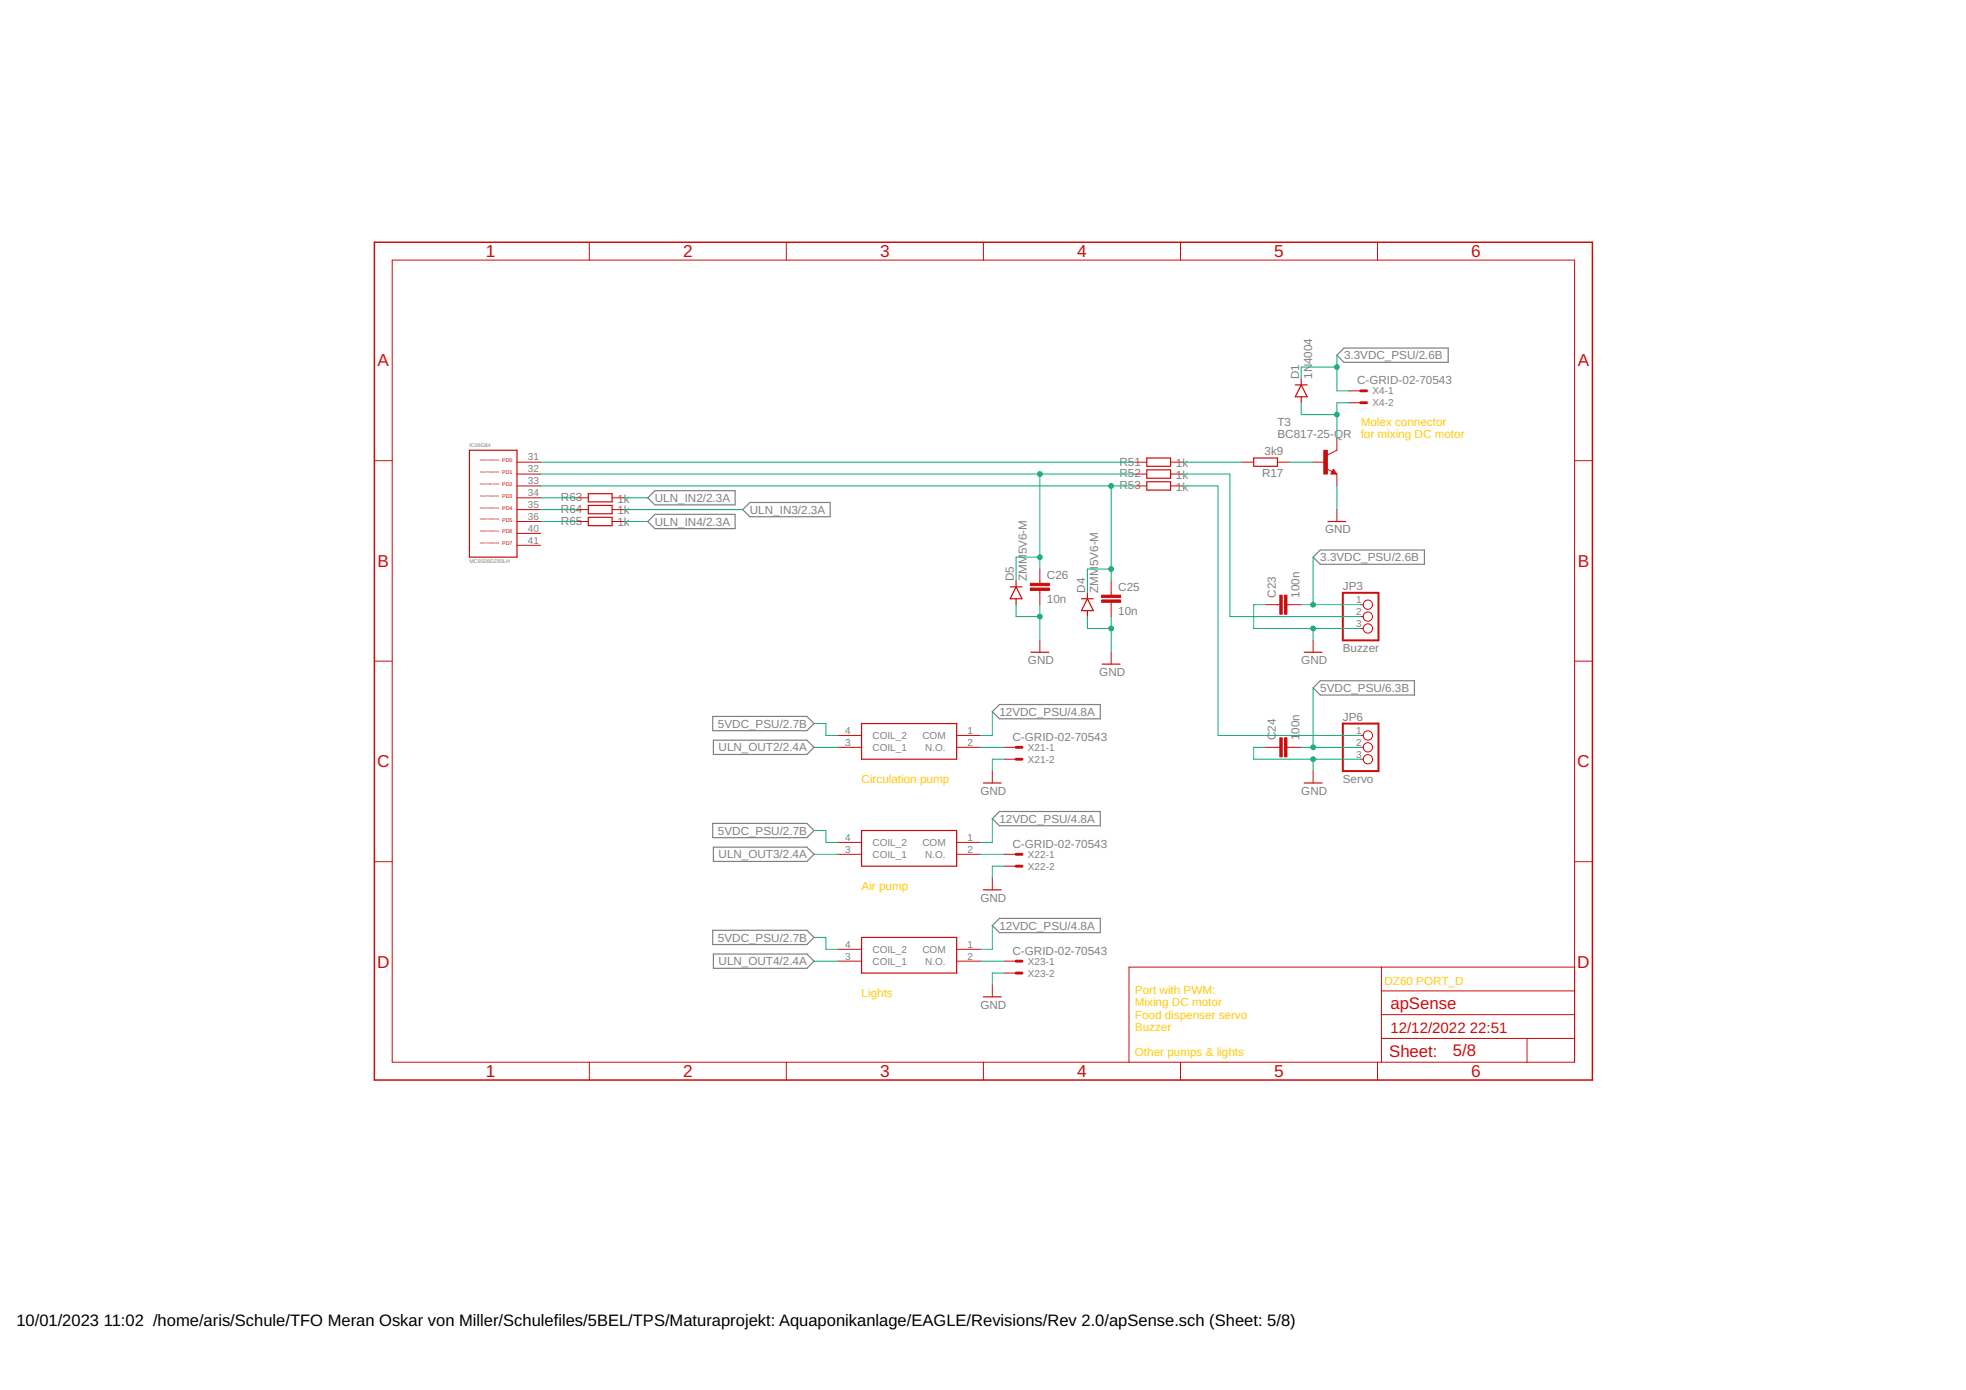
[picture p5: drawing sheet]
<svg xmlns="http://www.w3.org/2000/svg" width="420mm" height="297mm" viewBox="0 0 420 297" stroke-linecap="round" stroke-linejoin="round" font-family="sans-serif">
<g fill="none" stroke="#808080" stroke-width=".25">
<path d="M287.2 74.4h22.3v3h-22.3l-1.5-1.5zM138.4 106.4l1.6-1.5h17.1v3h-17.1zM140 109.9h17.1v3.1h-17.1l-1.6-1.6zM160.3 107.4h17.1v3h-17.1l-1.6-1.5zM282.2 117.5h22.2v3.1h-22.2l-1.6-1.5zM152.3 153.1h20.1l1.6 1.5-1.6 1.5h-20.1zM152.5 158.2h19.9l1.6 1.5-1.6 1.5h-19.9zM213.6 150.6h21.5v3h-21.5l-1.5-1.5zM282.2 145.5h20.1v3h-20.1l-1.6-1.5zM152.3 176h20.1l1.6 1.5-1.6 1.5h-20.1zM213.6 173.4h21.5v3.1h-21.5l-1.5-1.6zM152.3 198.8h20.1l1.6 1.5-1.6 1.5h-20.1z"/>
<path d="M152.5 181h19.9l1.6 1.6-1.6 1.5h-19.9zM212.1 197.8l1.5-1.5h21.5v3h-21.5zM152.5 203.9h19.9l1.6 1.5-1.6 1.5h-19.9z"/>
</g>
<g fill="none" stroke="#c90d0c" stroke-width=".21">
<path d="M83.8 55.6h252.7v171.4h-252.7zM125.9 51.8v3.8M168 51.8v3.8M210.2 51.8v3.8M252.3 51.8v3.8M294.4 51.8v3.8M80 98.4h3.8M110.5 98.8h5.1M242.5 98.8h2.6M250.2 98.8h2.5M265.4 98.8h2.5M273 98.8h2.5"/>
<path d="M280.6 98.8h2.6M285.7 93.7v2.5l-2 1M288.2 86.1h2.6M288.2 83.5h2.6M336.5 98.4h3.8M110.5 101.3h5.1M110.5 103.8h5.1M110.5 106.4h5.1M110.5 108.9h5.1M110.5 111.4h5.1M110.5 114h5.1M110.5 116.5h5.1"/>
<path d="M123.2 106.4h2.5M123.2 108.9h2.5M123.2 111.4h2.5M130.8 106.4h2.5M130.8 108.9h2.5M130.8 111.4h2.5M242.5 101.3h2.6M242.5 103.8h2.6M250.2 101.3h2.5M250.2 103.8h2.5M283.5 100.2l1.2 .6M284.9 100.3l.8 1h-1.3z"/>
<path d="M285.7 101.3v2.5M285.7 108.9v2.5M222.2 121.6v3.1M222.2 126.2v3M222.2 136.8v2.6M237.5 124.1v3.1M237.5 128.7v3.1M237.5 139.4v2.5M270.5 129.2h3M275 129.2h3.1M280.6 136.8v2.6M290.8 129.2h.6"/>
<path d="M290.8 131.8h.6M290.8 134.3h.6M80 141.3h3.8M179 157.2h5.1M179 159.7h5.1M204.4 157.2h5.1M204.4 159.7h5.1M214.6 159.7h2.5M270.5 159.7h3M275 159.7h3.1M290.8 157.2h.6M290.8 159.7h.6"/>
<path d="M336.5 141.3h3.8M212.1 164.8v2.5M214.6 162.2h2.5M280.6 164.8v2.5M290.8 162.2h.6M80 184.1h3.8M179 180h5.1M179 182.6h5.1M204.4 180h5.1M204.4 182.6h5.1M212.1 187.6v2.6M214.6 182.6h2.5"/>
<path d="M214.6 185.1h2.5M336.5 184.1h3.8M179 202.9h5.1M179 205.4h5.1M204.4 202.9h5.1M204.4 205.4h5.1M212.1 210.5v2.5M214.6 205.4h2.5M214.6 207.9h2.5M295.2 206.7v20.3M295.2 216.8h41.3M295.2 211.8h41.3"/>
<path d="M336.5 206.7h-95.2v20.3M125.9 227v3.8M168 227v3.8M210.2 227v3.8M252.3 227v3.8M294.4 227v3.8M295.2 221.9h41.3M326.3 221.9v5.1"/>
<circle cx="292.3" cy="134.3" r=".99"/>
<circle cx="292.3" cy="129.2" r=".99"/>
<circle cx="292.3" cy="131.8" r=".99"/>
<circle cx="292.3" cy="157.2" r=".99"/>
<circle cx="292.3" cy="159.7" r=".99"/>
<circle cx="292.3" cy="162.2" r=".99"/>
</g>
<path d="M80 51.8h260.3v179h-260.3z" fill="none" stroke="#c90d0c" stroke-width=".32"/>
<g fill="none" stroke="#c90d0c" stroke-width=".25">
<path d="M100.3 96.2h10.2v22.9h-10.2zM245.1 97.9h5.1v1.8h-5.1zM267.9 97.9h5.1v1.8h-5.1zM276.8 82.3h2.6M278.1 82.3l1.3 2.5h-2.6zM278.1 81v1.3M278.1 84.8v1.3M125.7 105.5h5.1v1.8h-5.1zM125.7 108h5.1v1.8h-5.1zM125.7 110.6h5.1v1.7h-5.1zM245.1 100.4h5.1v1.8h-5.1zM245.1 103h5.1v1.7h-5.1z"/>
<path d="M283.8 111.4h3.8M284.9 100.8l.2 .2h-.4l.2-.5 .6 .7h-.8M215.9 125.4h2.5M217.1 125.4l1.3 2.6h-2.5zM217.1 124.1v1.3M217.1 128v1.2M220.3 139.4h3.8M231.1 128h2.6M232.4 128l1.3 2.5h-2.6zM232.4 126.7v1.3M232.4 130.5v1.3M278.7 139.4h3.8"/>
<path d="M184.1 154.6h20.3v7.6h-20.3zM235.6 141.9h3.8M184.1 177.5h20.3v7.6h-20.3zM210.2 167.3h3.8M278.7 167.3h3.8M210.2 190.2h3.8M184.1 200.3h20.3v7.6h-20.3zM210.2 213h3.8"/>
</g>
<g fill="#c90d0c" stroke="#c90d0c" stroke-width=".21">
<path d="M282.9 96.2h.8v5.1h-.8z"/>
<path d="M274.5 127.2h.5v4.1h-.5z"/>
<path d="M273.5 127.2h.5v4.1h-.5z"/>
<path d="M274.5 157.7h.5v4h-.5z"/>
<path d="M273.5 157.7h.5v4h-.5z"/>
<path d="M235.4 128.2h4.1v.5h-4.1z"/>
<path d="M235.4 127.2h4.1v.5h-4.1z"/>
<path d="M220.2 125.7h4.1v.5h-4.1z"/>
<path d="M220.2 124.7h4.1v.5h-4.1z"/>
</g>
<path d="M290.8 86.1h1.3M290.8 83.5h1.3M217.1 159.7h1.3M217.1 162.2h1.3M217.1 185.1h1.3M217.1 182.6h1.3M217.1 207.9h1.3M217.1 205.4h1.3" fill="none" stroke="#c90d0c" stroke-width=".61"/>
<path d="M287 126.7h7.6v10.1h-7.6zM287 154.6h7.6v10.2h-7.6z" fill="none" stroke="#c90d0c" stroke-width=".42"/>
<g fill="none" stroke="#0dab76" stroke-width=".21">
<path d="M285.7 75.9v7.6h2.5M285.7 78.4h-7.6v2.6M115.6 98.8h126.9M252.7 98.8h12.7M275.5 98.8h5.1M278.1 86.1v2.5h7.6M288.2 86.1h-2.5v7.6M115.6 101.3h126.9M115.6 103.8h126.9M115.6 106.4h7.6M115.6 108.9h7.6M115.6 111.4h7.6"/>
<path d="M133.3 106.4h5.1M133.3 108.9h25.4M133.3 111.4h5.1M222.2 101.3v20.3M222.2 119.1h-5.1v5M237.5 103.8v20.3M252.7 101.3h10.1v30.5h28M252.7 103.8h7.6v53.4h30.5M280.6 119.1v10.1M285.7 103.8v5.1M217.1 129.2v2.6h5.1M222.2 129.2v7.6"/>
<path d="M232.4 131.8v2.5h5.1M237.5 131.8v7.6M237.5 121.6h-5.1v5.1M270.5 129.2h-2.6v5.1h22.9M278.1 129.2h12.7M280.6 134.3v2.5M174 159.7h5M174 154.6h2.5v2.6h2.5M209.5 159.7h5.1M212.1 152.1v5.1h-2.6M270.5 159.7h-2.6v2.5h22.9M278.1 159.7h12.7"/>
<path d="M280.6 147v12.7M174 177.5h2.5v2.5h2.5M212.1 174.9v5.1h-2.6M214.6 162.2h-2.5v2.6M280.6 162.2v2.6M174 182.6h5M209.5 182.6h5.1M212.1 197.8v5.1h-2.6M214.6 185.1h-2.5v2.5M174 200.3h2.5v2.6h2.5M174 205.4h5M209.5 205.4h5.1"/>
<path d="M214.6 207.9h-2.5v2.6"/>
</g>
<g fill="#0dab76" stroke="#0dab76" stroke-width=".21">
<circle cx="280.6" cy="134.3" r=".51"/>
<circle cx="280.6" cy="162.2" r=".51"/>
<circle cx="237.5" cy="134.3" r=".51"/>
<circle cx="222.2" cy="131.8" r=".51"/>
<circle cx="285.7" cy="88.6" r=".51"/>
<circle cx="285.7" cy="78.4" r=".51"/>
<circle cx="280.6" cy="129.2" r=".51"/>
<circle cx="280.6" cy="159.7" r=".51"/>
<circle cx="237.5" cy="121.6" r=".51"/>
<circle cx="237.5" cy="103.8" r=".51"/>
<circle cx="222.2" cy="119.1" r=".51"/>
<circle cx="222.2" cy="101.3" r=".51"/>
</g>
<g font-size="3.7" fill="#c90d0c">
<text x="103.9" y="55">1</text>
<text x="146" y="55">2</text>
<text x="188.1" y="55">3</text>
<text x="230.2" y="55">4</text>
<text x="272.3" y="55">5</text>
<text x="314.4" y="55">6</text>
<text x="80.7" y="78.3">A</text>
<text x="337.2" y="78.3">A</text>
<text x="80.7" y="121.2">B</text>
<text x="337.2" y="121.2">B</text>
<text x="80.6" y="164">C</text>
<text x="337.1" y="164">C</text>
<text x="80.6" y="206.9">D</text>
<text x="337.1" y="206.9">D</text>
<text x="103.9" y="230.2">1</text>
<text x="146" y="230.2">2</text>
<text x="188.1" y="230.2">3</text>
<text x="230.2" y="230.2">4</text>
<text x="272.3" y="230.2">5</text>
<text x="314.4" y="230.2">6</text>
</g>
<g font-size="3.6" fill="#c90d0c">
<text x="297.1" y="215.6">apSense</text>
<text x="296.9" y="225.8">Sheet:</text>
<text x="310.5" y="225.7">5/8</text>
</g>
<g font-size="3.5">
<text x="3.5" y="283.3">10/01/2023</text>
<text x="22.2" y="283.3">11:02 /home/aris/Schule/TFO Meran Oskar von Miller/Schulefiles/5BEL/TPS/Maturaprojekt: Aquaponikanlage/EAGLE/Revisions/Rev 2.0/apSense.sch (Sheet: 5/8)</text>
</g>
<g font-size="3.2" fill="#c90d0c">
<text x="297.1" y="220.6">12/12/2022</text>
<text x="314.1" y="220.6">22:51</text>
</g>
<g font-size="2.5" fill="#808080">
<text x="280.4" y="77.8" transform="rotate(-90 280.4 77.8)">4004</text>
<text x="287.2" y="76.8">3.3VDC_PSU/2.6B</text>
<text x="277.6" y="81" transform="rotate(-90 277.6 81)">D1</text>
<text x="280.4" y="81" transform="rotate(-90 280.4 81)">1N</text>
<text x="290" y="82.1">C-GRID-02-70543</text>
<text x="273" y="93.7">BC817-25-QR</text>
<text x="273" y="91.1">T3</text>
<text x="239.2" y="99.5">R51</text>
<text x="251.3" y="99.8">1k</text>
<text x="270.3" y="97.2">3k9</text>
<text x="119.9" y="107.1">R63</text>
<text x="132" y="107.4">1k</text>
<text x="139.9" y="107.3">ULN_IN2/2.3A</text>
<text x="239.2" y="102">R52</text>
<text x="239.2" y="104.6">R53</text>
<text x="251.3" y="102.3">1k</text>
<text x="251.3" y="104.9">1k</text>
<text x="269.7" y="102">R17</text>
<text x="119.9" y="109.6">R64</text>
<text x="119.9" y="112.2">R65</text>
<text x="132" y="109.9">1k</text>
<text x="132" y="112.5">1k</text>
<text x="139.9" y="112.3">ULN_IN4/2.3A</text>
<text x="160.3" y="109.8">ULN_IN3/2.3A</text>
<text x="283.2" y="114">GND</text>
<text x="219.5" y="118.5" transform="rotate(-90 219.5 118.5)">5V6-M</text>
<text x="282.2" y="120">3.3VDC_PSU/2.6B</text>
<text x="216.7" y="124.1" transform="rotate(-90 216.7 124.1)">D5</text>
<text x="219.5" y="124.1" transform="rotate(-90 219.5 124.1)">ZMM</text>
<text x="223.7" y="123.8">C26</text>
<text x="234.7" y="121" transform="rotate(-90 234.7 121)">5V6-M</text>
<text x="223.7" y="128.8">10n</text>
<text x="231.9" y="126.7" transform="rotate(-90 231.9 126.7)">D4</text>
<text x="234.7" y="126.7" transform="rotate(-90 234.7 126.7)">ZMM</text>
<text x="239" y="131.4">10n</text>
<text x="239" y="126.3">C25</text>
<text x="272.6" y="127.7" transform="rotate(-90 272.6 127.7)">C23</text>
<text x="277.7" y="127.7" transform="rotate(-90 277.7 127.7)">100n</text>
<text x="287" y="126.1">JP3</text>
<text x="219.7" y="141.9">GND</text>
<text x="278.1" y="141.9">GND</text>
<text x="287" y="139.4">Buzzer</text>
<text x="234.9" y="144.5">GND</text>
<text x="282.2" y="147.9">5VDC_PSU/6.3B</text>
<text x="153.4" y="155.5">5VDC_PSU/2.7B</text>
<text x="213.6" y="153">12VDC_PSU/4.8A</text>
<text x="287" y="154">JP6</text>
<text x="153.6" y="160.6">ULN_OUT2/2.4A</text>
<text x="216.4" y="158.3">C-GRID-02-70543</text>
<text x="272.6" y="158.2" transform="rotate(-90 272.6 158.2)">C24</text>
<text x="277.7" y="158.2" transform="rotate(-90 277.7 158.2)">1</text>
<text x="277.7" y="156.8" transform="rotate(-90 277.7 156.8)">00n</text>
<text x="287" y="167.3">Servo</text>
<text x="209.5" y="169.9">GND</text>
<text x="278.1" y="169.9">GND</text>
<text x="153.4" y="178.4">5VDC_PSU/2.7B</text>
<text x="213.6" y="175.8">12VDC_PSU/4.8A</text>
<text x="153.6" y="183.4">ULN_OUT3/2.4A</text>
<text x="216.4" y="181.2">C-GRID-02-70543</text>
<text x="209.5" y="192.7">GND</text>
<text x="153.4" y="201.2">5VDC_PSU/2.7B</text>
<text x="213.6" y="198.7">12VDC_PSU/4.8A</text>
<text x="153.6" y="206.3">ULN_OUT4/2.4A</text>
<text x="216.4" y="204">C-GRID-02-70543</text>
<text x="209.5" y="215.6">GND</text>
</g>
<g font-size="2.5" fill="#ffcd07">
<text x="290.8" y="91">Molex connector</text>
<text x="290.8" y="93.7">for mixing DC motor</text>
<text x="184.1" y="167.3">Circulation pump</text>
<text x="184.1" y="190.2">Air pump</text>
<text x="184.1" y="213">Lights</text>
<text x="242.5" y="212.4">Port with PWM:</text>
<text x="242.5" y="215.1">Mixing DC motor</text>
<text x="295.9" y="210.5">DZ60 PORT_D</text>
<text x="242.5" y="217.7">Food dispenser servo</text>
<text x="242.5" y="220.4">Buzzer</text>
<text x="242.5" y="225.7">Other pumps &amp; lights</text>
</g>
<g font-size="2.1" fill="#808080">
<text x="293.3" y="86.8">X4-2</text>
<text x="293.3" y="84.3">X4-1</text>
<text x="112.8" y="98.4">31</text>
<text x="112.8" y="100.9">32</text>
<text x="112.8" y="103.5">33</text>
<text x="112.8" y="106">34</text>
<text x="112.8" y="108.6">35</text>
<text x="112.8" y="111.1">36</text>
<text x="112.8" y="113.6">40</text>
<text x="112.8" y="116.2">41</text>
<text x="289.8" y="128.9">1</text>
<text x="289.8" y="131.4">2</text>
<text x="289.8" y="134">3</text>
<text x="180.6" y="159.3">3</text>
<text x="180.6" y="156.8">4</text>
<text x="186.5" y="160.5">COIL_1</text>
<text x="186.5" y="157.9">COIL_2</text>
<text x="197.1" y="157.9">COM</text>
<text x="197.7" y="160.5">N.O.</text>
<text x="206.8" y="156.8">1</text>
<text x="206.8" y="159.3">2</text>
<text x="219.7" y="160.5">X21-1</text>
<text x="289.8" y="156.8">1</text>
<text x="289.8" y="159.3">2</text>
<text x="289.8" y="161.9">3</text>
<text x="219.7" y="163">X21-2</text>
<text x="180.6" y="179.7">4</text>
<text x="206.8" y="179.7">1</text>
<text x="180.6" y="182.2">3</text>
<text x="186.5" y="183.3">COIL_1</text>
<text x="186.5" y="180.8">COIL_2</text>
<text x="197.1" y="180.8">COM</text>
<text x="197.7" y="183.3">N.O.</text>
<text x="206.8" y="182.2">2</text>
<text x="219.7" y="185.9">X22-2</text>
<text x="219.7" y="183.3">X22-1</text>
<text x="180.6" y="202.5">4</text>
<text x="186.5" y="203.6">COIL_2</text>
<text x="197.1" y="203.6">COM</text>
<text x="206.8" y="202.5">1</text>
<text x="180.6" y="205.1">3</text>
<text x="186.5" y="206.2">COIL_1</text>
<text x="197.7" y="206.2">N.O.</text>
<text x="206.8" y="205.1">2</text>
<text x="219.7" y="208.7">X23-2</text>
<text x="219.7" y="206.2">X23-1</text>
</g>
<g font-size="1.1" fill="#808080">
<text x="100.3" y="95.6">IC08G$4</text>
<text x="100.3" y="120.3">MC9S08DZ60LH</text>
</g>
<g font-size="1.1" fill="#c90d0c">
<text x="107.3" y="98.8">PD0</text>
<text x="107.3" y="101.3">PD1</text>
<text x="107.3" y="103.8">PD2</text>
<text x="107.3" y="106.4">PD3</text>
<text x="107.3" y="108.9">PD4</text>
<text x="107.3" y="111.5">PD5</text>
<text x="107.3" y="114">PD6</text>
<text x="107.3" y="116.5">PD7</text>
</g>
<g font-size=".6" fill="#c90d0c">
<text x="102.6" y="101.1">PID1/TPM2CH1</text>
<text x="102.6" y="98.5">PID0/TPM2CH0</text>
<text x="102.6" y="106.1">PID3/TPM1CH1</text>
<text x="102.6" y="103.6">PID2/TMP1CH0</text>
<text x="102.6" y="113.8">PID6/TPM1CH4</text>
<text x="102.6" y="111.2">PID5/TPM1CH3</text>
<text x="102.6" y="108.7">PID4/TPM1CH2</text>
<text x="102.6" y="116.3">PID7/TPM1CH5</text>
</g>
</svg>
